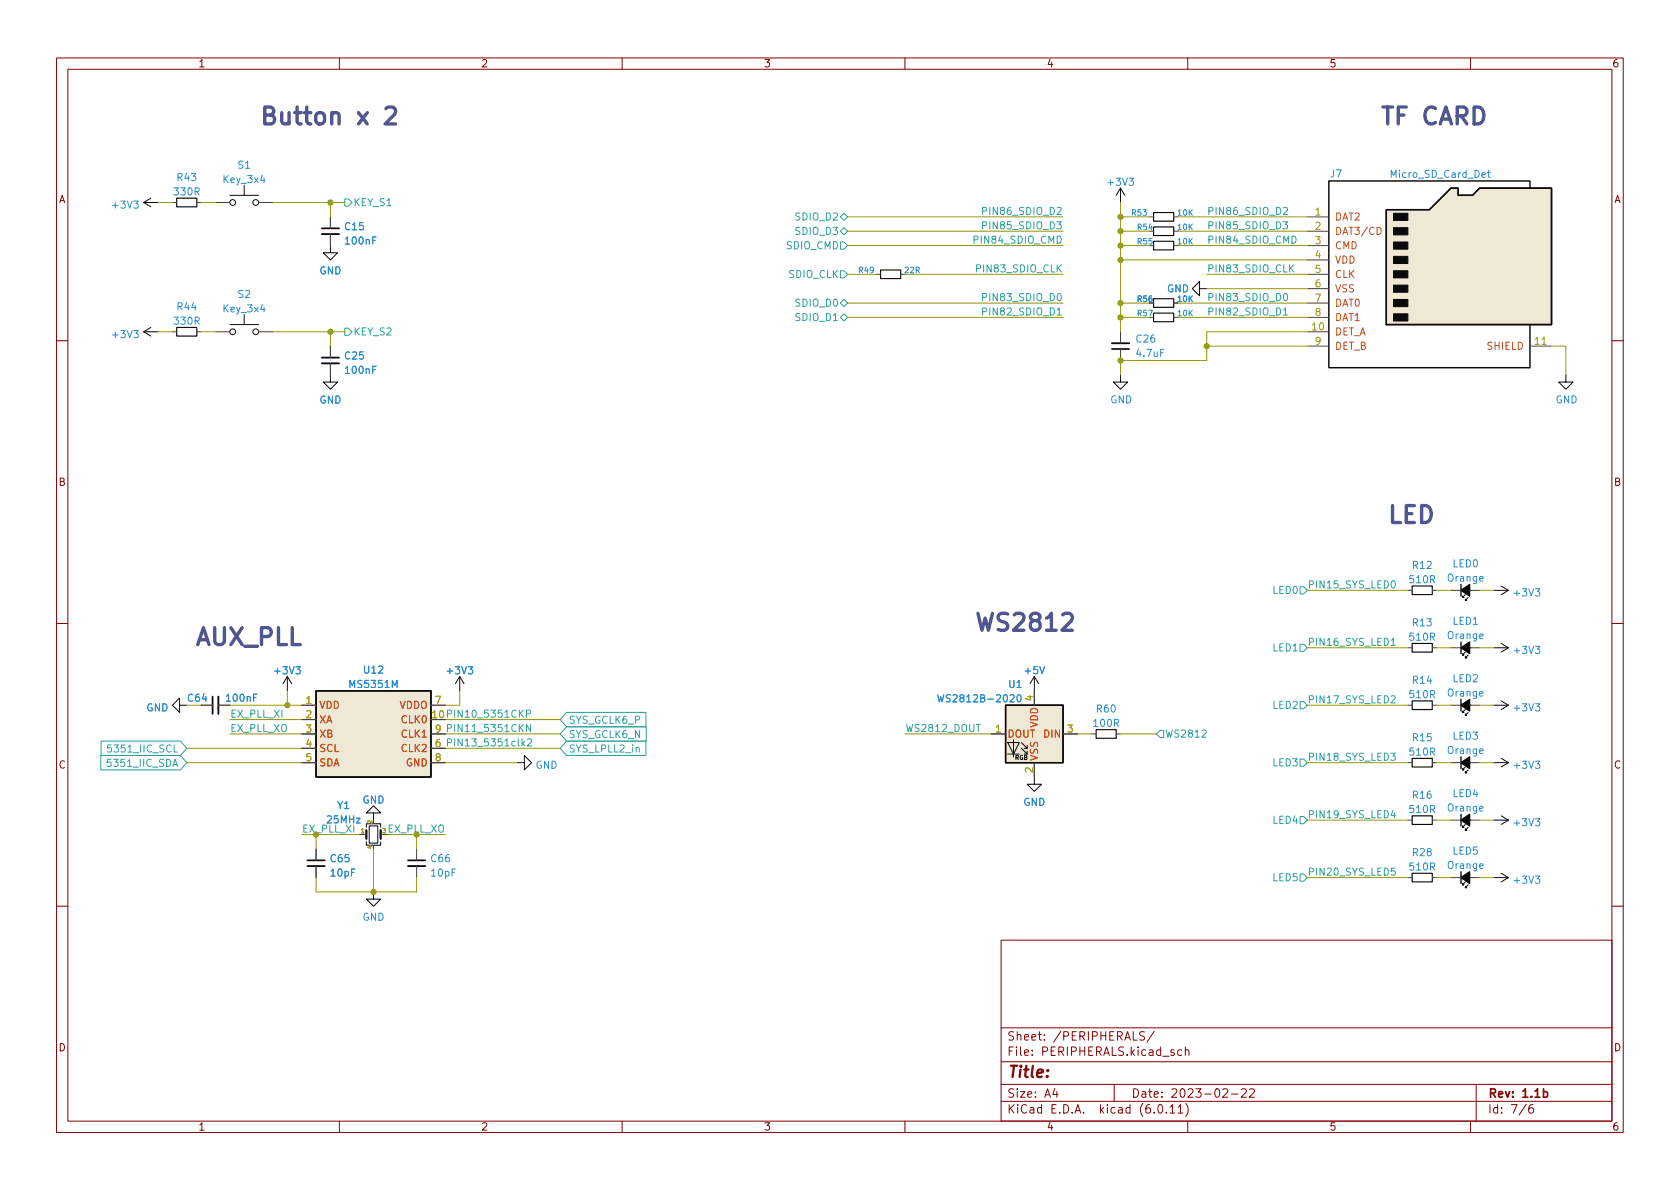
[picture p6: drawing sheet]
<svg xmlns="http://www.w3.org/2000/svg" width="297mm" height="210mm" viewBox="0 0 297 210" stroke-linecap="round" stroke-linejoin="round" font-family="sans-serif">
<g fill="none" stroke="#840000" stroke-width=".18">
<path d="M10 10.2h277v190.1h-277zM12 12.2h273v186.1h-273zM60 10.2v2M110 10.2v2M160 10.2v2M210 10.2v2M260 10.2v2M10 60.2h2M285 60.2h2M10 110.2h2M285 110.2h2M10 160.2h2"/>
<path d="M177 166.3h108v32h-108zM285 160.2h2M60 198.3v2M110 198.3v2M160 198.3v2M177 194.8h108M177 191.8h108M177 187.8h108M177 181.8h108M182.5 186.5v.1M182.5 185.7v.1M184.6 183.8v.1"/>
<path d="M184.6 183v.1M197 191.8v3M204.1 182.4l-1.3 1.9M209.6 185.8l.2-.2 .3 .1 .1 .9M209.6 185.1v1.5M209.6 195.1a1.72 1.72 0 0 1 0 2.3M210 198.3v2M217.7 193.5h1.2M219.5 192.7l.6-.2 .2 .2 .1 .3-1 1h1M220.9 192.7l.6-.2 .2 .2 .1 .3-.9 1h.9M260 198.3v2M261 191.8v6.5"/>
<path d="M271 195.3a.6 .6 0 0 0-.7 .7v.5l.1 .3h.5l.2-.1 .1-.5-.2-.2-.4-.1-.3 .3"/>
</g>
<g fill="none" stroke="#0a0a0a" stroke-width=".18">
<path d="M25.4 35.8l1.3 .8M25.4 35.8h2.5M26.7 35l-1.3 .8M40.6 34.5h5.1M43.2 32.8v1.7M198.1 33.3l-.7 1.2M198.1 33.3v2.5M198.1 33.3l.8 1.2M25.4 58.7l1.3 .7M25.4 58.7h2.5M26.7 57.9l-1.3 .8M40.6 57.4h5.1"/>
<path d="M43.2 55.6v1.8M58.4 43.4v1.3h1.3l-1.3 1.3-1.3-1.3h1.3M212.1 51v-1.2l-1.3 1.2 1.3 1.3v-1.3h1.3M58.4 66.3v1.3h1.3l-1.3 1.2-1.3-1.2h1.3M198.1 66.3v1.3h1.3l-1.3 1.2-1.3-1.2h1.3M276.9 66.3v1.3h1.2l-1.2 1.2-1.3-1.2h1.3M50.8 119.6l-.8 1.3M50.8 119.6v2.6M50.8 119.6l.8 1.3M81.3 119.6l-.8 1.3M81.3 119.6v2.6M81.3 119.6l.7 1.3"/>
<path d="M182.9 119.6l.7 1.3M182.9 119.6v2.6M182.9 119.6l-.8 1.3M258.3 104.4h1.8M258.3 114.5h1.8M259.1 115.3l-.5 .5h.2h-.2v-.2M259.1 105.2l-.5 .5h.2h-.2v-.3M259.6 115.8l-.5 .5h.2h-.2v-.2M259.6 105.7l-.5 .5h.2h-.2v-.3M264.2 104.4h2.5M264.2 114.5h2.5M265.4 103.6l1.3 .8"/>
<path d="M265.4 113.8l1.3 .7M266.7 104.4l-1.3 .8M266.7 114.5l-1.3 .8M31.7 124.7v-1.3l-1.2 1.3 1.2 1.3v-1.3h1.3M91.4 134.9h1.3v-1.3l1.3 1.3-1.3 1.2v-1.2M178.2 131.3h2l-1 2zM178.2 133.3h2M179.2 130.8v3.1M180.6 132.3l1 1v-.5M180.6 131.3l1 1v-.5M181.1 133.3h.5M181.1 132.3h.5"/>
<path d="M182.9 137.4v1.3h-1.3l1.3 1.2 1.2-1.2h-1.2M258.3 134.9h1.8M258.3 124.7h1.8M259.1 125.5l-.5 .5h.2h-.2v-.3M259.1 135.6l-.5 .5h.2h-.2v-.2M259.6 126l-.5 .5h.2h-.2v-.3M259.6 136.1l-.5 .5h.2h-.2v-.2M264.2 134.9h2.5M264.2 124.7h2.5M265.4 134.1l1.3 .8M265.4 123.9l1.3 .8M266.7 134.9l-1.3 .7"/>
<path d="M266.7 124.7l-1.3 .8M64.8 146.3v-.6h2.5v.6M64.8 148.8v.7h2.5v-.7M65.3 146h1.5v3.1h-1.5zM66 157.7v1.3h1.3l-1.3 1.3-1.2-1.3h1.2M66 143.8h1.3l-1.3-1.3-1.2 1.3h1.2v1.2M258.3 155.2h1.8M258.3 145h1.8M259.1 156l-.5 .5h.2h-.2v-.3M259.1 145.8l-.5 .5h.2h-.2v-.3M259.6 156.5l-.5 .5h.2h-.2v-.3M259.6 146.3l-.5 .5h.2h-.2v-.2"/>
<path d="M264.2 155.2h2.5M264.2 145h2.5M265.4 154.4l1.3 .8M265.4 144.3l1.3 .7M266.7 155.2l-1.3 .8M266.7 145l-1.3 .8"/>
<circle cx="41.1" cy="35.8" r=".51"/>
<circle cx="45.2" cy="35.8" r=".51"/>
<circle cx="41.1" cy="58.7" r=".51"/>
<circle cx="45.2" cy="58.7" r=".51"/>
</g>
<g fill="#eee8d5" stroke="#eee8d5" stroke-width=".18">
<path d="M245.1 37.1h7.6l3.8-3.8h1.3v1.2h2.5l1.3-1.2h12.7v24.1h-29.2z"/>
<path d="M177.8 124.7h10.2v10.2h-10.2z"/>
<path d="M55.9 122.2h20.3v15.2h-20.3z"/>
</g>
<path d="M245.1 37.1h7.6l3.8-3.8h1.3v1.2h2.5l1.3-1.2h12.7v24.1h-29.2zM270.5 33.3v-1.3h-35.6v33h35.6v-7.6M258.3 103.4v2M258.3 113.5v2.1M55.9 122.2h20.3v15.2h-20.3zM177.8 124.7h10.2v10.2h-10.2zM258.3 123.7v2M258.3 133.9v2M258.3 144v2M258.3 154.2v2" fill="none" stroke="#0a0a0a" stroke-width=".25"/>
<g fill="#0a0a0a" stroke="#0a0a0a" stroke-width=".18">
<path d="M246.4 55.5h2.5v1.3h-2.5z"/>
<path d="M246.4 53h2.5v1.2h-2.5z"/>
<path d="M246.4 50.4h2.5v1.3h-2.5z"/>
<path d="M246.4 47.9h2.5v1.2h-2.5z"/>
<path d="M246.4 45.3h2.5v1.3h-2.5z"/>
<path d="M246.4 42.8h2.5v1.3h-2.5z"/>
<path d="M246.4 40.3h2.5v1.2h-2.5z"/>
<path d="M246.4 37.7h2.5v1.3h-2.5z"/>
</g>
<g fill="none" stroke="#493f36" stroke-width=".18">
<path d="M30.5 35.8h.7M34.8 35.8h.8M38.1 35.8h2.5M45.7 35.8h2.6M58.4 38.3v2.1M203.2 38.3h.8M207.5 38.3h.8M231.1 38.3h3.8M30.5 58.7h.7M34.8 58.7h.8M38.1 58.7h2.5M45.7 58.7h2.6"/>
<path d="M58.4 41.4v2M154.9 48.5h.8M159.3 48.5h.7M198.1 58.7v2M203.2 40.9h.8M203.2 43.4h.8M203.2 53.6h.8M203.2 56.1h.8M207.5 40.9h.8M207.5 43.4h.8M207.5 53.6h.8M207.5 56.1h.8"/>
<path d="M231.1 58.7h3.8M231.1 40.9h3.8M231.1 43.4h3.8M231.1 46h3.8M231.1 48.5h3.8M231.1 51h3.8M231.1 53.6h3.8M231.1 56.1h3.8M58.4 61.2v2M58.4 64.3v2M198.1 61.7v2M231.1 61.2h3.8"/>
<path d="M270.5 61.2h3.8M248.9 114.5h.8M248.9 104.4h.8M253.2 114.5h.8M253.2 104.4h.8M256.5 114.5h1.8M256.5 104.4h1.8M259.8 114.5h1.8M259.8 104.4h1.8M35.6 124.7h2M38.6 124.7h2M53.3 124.7h2.6"/>
<path d="M53.3 129.8h2.6M53.3 134.9h2.6M53.3 127.2h2.6M53.3 132.3h2.6M76.2 124.7h2.5M76.2 129.8h2.5M76.2 134.9h2.5M76.2 132.3h2.5M175.3 129.8h2.5M182.9 122.2v2.5M182.9 134.9v2.5M188 129.8h2.5"/>
<path d="M193 129.8h.8M197.4 129.8h.7M248.9 124.7h.8M248.9 134.9h.8M253.2 124.7h.8M253.2 134.9h.8M256.5 124.7h1.8M256.5 134.9h1.8M259.8 124.7h1.8M259.8 134.9h1.8M55.9 150.1v2M55.9 153.2v2"/>
<path d="M63.5 147.6h1.3M67.3 147.6h1.3M73.7 150.1v2M73.7 153.2v2M248.9 145h.8M248.9 155.2h.8M253.2 145h.8M253.2 155.2h.8M256.5 145h1.8M256.5 155.2h1.8M259.8 145h1.8M259.8 155.2h1.8"/>
</g>
<path d="M272.7 60.9h.7" fill="none" stroke="#b58900" stroke-width=".18"/>
<path d="M243.5 40.2a.64 .64 0 0 1 .7 .6 .64 .64 0 0 1-.7 .7z" fill="none" stroke="#cb4b16" stroke-width=".18"/>
<g fill="none" stroke="#268bd2" stroke-width=".18">
<path d="M23.7 35.5h.7l-.4 .5 .4 .2v.5l-.2 .1-.5-.1M46.4 31l-.3 .9h.8M46.7 31.5v.8M199.6 31.5h.8l-.4 .5 .4 .1v.6l-.2 .1-.6-.1M262 31l.6-.2v-.2l-.4-.1-.2 .2 .1 .6h.5M263 30.5h.5M263.2 30.1v1.1l.3 .2M23.7 58.5h.7l-.4 .4 .4 .2v.5l-.2 .1-.5-.1M46.4 53.8l-.3 .9h.8M46.7 54.3v.9M66.5 41.9h-.6v1.3M66.5 64.8h-.6v1.2"/>
<path d="M205.8 61.8h-.6v1.2M52.3 117.9h.8l-.4 .5 .3 .1v.5l-.1 .2-.6-.2M82.8 117.9h.8l-.4 .5 .3 .1v.5l-.2 .2-.5-.2M183.8 117.9l.5 1.2 .4-1.2M261.6 112.5l.6-.1v-.2l-.4-.1-.2 .2 .1 .6h.5M261.6 102.4l.6-.2v-.2l-.4-.1-.2 .2 .1 .6h.5M271.5 104.1h.8l-.5 .5 .4 .1v.6l-.2 .1-.5-.1M271.5 114.3h.8l-.5 .5 .4 .1v.5l-.2 .2-.5-.2M45.5 122.7h-.6v1.3M69.4 121.6v-1.3l.4 .9 .4-.9v1.3M178.6 123l.5-.2 .2 .4-.8 .9h.8M179.9 123l.2-.2a.68 .68 0 0 1 .5 .7 .68 .68 0 0 1-.5 .6l-.2-.1-.1-.4z"/>
<path d="M261.6 122.7l.6-.1v-.3h-.4l-.2 .1 .1 .6h.5M261.6 132.8l.6-.1v-.2l-.4-.1-.2 .2 .1 .6h.5M271.5 134.6h.8l-.5 .5 .4 .1v.6l-.2 .1-.5-.1M271.5 124.4h.8l-.5 .5 .4 .2v.5l-.2 .1-.5-.1M261.6 153.2l.6-.2v-.2l-.4-.1-.2 .2 .1 .6h.5M261.6 143l.6-.1v-.3h-.4l-.2 .2 .1 .6h.5M271.5 154.9h.8l-.5 .5 .4 .1v.6l-.2 .1-.5-.1M271.5 144.8h.8l-.5 .5 .4 .1v.5l-.2 .1-.5-.1"/>
</g>
<path d="M56.9 41.4h3M56.9 64.3h3M196.6 60.7h3M38.6 123.2v3M54.4 153.2h3M72.1 153.2h3.1" fill="none" stroke="#0a0a0a" stroke-width=".33"/>
<path d="M56.9 40.4h3M56.9 63.2h3M196.6 61.7h3M37.6 123.2v3M54.4 152.1h3M72.1 152.1h3.1" fill="none" stroke="#0a0a0a" stroke-width=".3"/>
<g fill="#0a0a0a" stroke="#0a0a0a" stroke-width=".25">
<path d="M258.3 114.5l1.5-1v2.1z"/>
<path d="M258.3 104.4l1.5-1v2z"/>
<path d="M258.3 124.7l1.5-1v2z"/>
<path d="M258.3 155.2l1.5-1v2z"/>
<path d="M258.3 134.9l1.5-1v2z"/>
<path d="M258.3 145l1.5-1v2z"/>
</g>
<g fill="none" stroke="#0a0a0a" stroke-width=".2">
<path d="M31.2 35h3.6v1.6h-3.6zM204 37.6h3.5v1.5h-3.5zM31.2 57.9h3.6v1.5h-3.6zM155.7 47.7h3.6v1.6h-3.6zM204 55.4h3.5v1.5h-3.5zM204 42.7h3.5v1.5h-3.5zM204 40.1h3.5v1.6h-3.5zM204 52.8h3.5v1.6h-3.5zM249.7 113.8h3.5v1.5h-3.5zM249.7 103.6h3.5v1.6h-3.5zM193.8 129h3.6v1.6h-3.6zM249.7 134.1h3.5v1.5h-3.5z"/>
<path d="M249.7 123.9h3.5v1.6h-3.5zM249.7 144.3h3.5v1.5h-3.5zM249.7 154.4h3.5v1.6h-3.5z"/>
</g>
<path d="M64.8 146.8v1.5M67.3 146.8v1.5" fill="none" stroke="#0a0a0a" stroke-width=".38"/>
<g fill="none" stroke="#2aa198" stroke-width=".18">
<path d="M61 35.2h.6l.6 .6-.6 .6h-.6zM148.6 38.3l.6-.6 .7 .6-.7 .7zM186.9 39.2h.7l-.4 .5 .4 .1v.6l-.2 .1-.5-.1M186.9 36.8l.5-.1 .2 .3-.7 .9h.7M226.9 39.2h.7l-.4 .5 .4 .1v.6l-.2 .1-.5-.1M226.9 36.8l.5-.1 .2 .3-.7 .9h.7M61 58h.6l.6 .7-.6 .6h-.6zM148.6 56.1l.6-.6 .7 .6-.7 .7zM148.6 47.9h.6l.7 .6-.7 .6h-.6zM148.6 53.6l.6-.6 .7 .6-.7 .6zM148.6 40.9l.6-.6 .7 .6-.7 .6zM148.6 42.8h.6l.7 .6-.7 .7h-.6z"/>
<path d="M186.9 54.8l.4-.4v1.3M186.9 41.7a.64 .64 0 0 1 .7 .7 .64 .64 0 0 1-.7 .6zM186.9 55.7h.7M187.1 52l.1-.1a.68 .68 0 0 1 .5 .6 .68 .68 0 0 1-.5 .7 .84 .84 0 0 1-.1-1.2zM187.1 47.4l.5 .7M187.6 46.8l-.7 .8M226.9 54.8l.4-.4v1.3M226.9 55.7h.7M227.1 52l.1-.1a.68 .68 0 0 1 .5 .6 .68 .68 0 0 1-.5 .7 .84 .84 0 0 1-.1-1.2zM228.2 47.4l.5 .7M228.4 41.7a.64 .64 0 0 1 .8 .7 .64 .64 0 0 1-.8 .6zM228.7 46.8l-.7 .8"/>
<path d="M229.9 113.9h.6l.6 .6-.6 .7h-.6zM229.9 103.8h.6l.6 .6-.6 .6h-.6zM246 113.2l.3-.3v1.2M246 114.1h.7M246.2 102.8l.1-.1a.68 .68 0 0 1 .4 .6 .68 .68 0 0 1-.4 .7 .84 .84 0 0 1-.1-1.2zM17.8 133.6h14.1l1.1 1.3-1.1 1.2h-14.1zM17.9 131.1h14l1.1 1.2-1.1 1.3h-14zM30.5 135.5l.5-1.2 .4 1.2M30.7 135.2h.6M30.8 131.7v1.3h.6M92.3 130.6v1.3M92.4 131.4l.4 .5"/>
<path d="M92.8 131.1l-.5 .5M93.1 126.2h.6l.1-.2v-.3l-.7-.1v1.2M93.3 130.8l.5-.2 .2 .4-.8 .9h.8M93.8 128.1v1.3l-.7-1.3v1.3M100.2 128.5h14.1v2.6h-14.1l-1.1-1.3zM100.2 131.1h14v2.5h-14l-1.1-1.3zM100.2 126h14v2.5h-14l-1.1-1.3zM112.5 132.3l.2-.2 .3 .1v.8M205.1 129.2h.6v1.2h-.6l-.6-.6zM212.5 129.2l.5-.1 .3 .4-.8 .9h.8M229.9 134.2h.6l.6 .7-.6 .6h-.6zM229.9 124.1h.6l.6 .6-.6 .6h-.6z"/>
<path d="M245.9 133.2h.8l-.4 .5 .3 .1v.5l-.1 .2-.6-.2M246 123.1l.5-.1 .2 .4-.8 .9h.8M229.9 154.6h.6l.6 .6-.6 .6h-.6zM229.9 144.4h.6l.6 .6-.6 .7h-.6zM246.3 143.3l-.3 .9h.8M246.6 143.8v.8M246.6 153.5h-.6v.6l.2-.1 .4 .1 .1 .1-.1 .5-.1 .1-.5-.1"/>
</g>
<path d="M187.9 108.7l.4-.2h.7a.81 .81 0 0 1 .5 1.2l-1.8 1.8h1.9" fill="none" stroke="#515593" stroke-width=".6"/>
<g fill="none" stroke="#990" stroke-width=".18">
<path d="M27.9 35.8h2.6M35.6 35.8h2.5M48.3 35.8h12.7M58.4 35.8v2.5M149.9 38.3h38.1M198.1 35.8v22.9M198.1 38.3h5.1M208.3 38.3h22.8M27.9 58.7h2.6M35.6 58.7h2.5M48.3 58.7h12.7M58.4 58.7v2.5"/>
<path d="M149.9 43.4h38.1M149.9 56.1h38.1M149.9 53.6h38.1M149.9 48.5h5M149.9 40.9h38.1M160 48.5h28M198.1 43.4h5.1M198.1 56.1h5.1M198.1 53.6h5.1M198.1 40.9h5.1M198.1 46h33M208.3 43.4h22.8"/>
<path d="M208.3 56.1h22.8M208.3 53.6h22.8M208.3 40.9h22.8M213.4 48.5h17.7M213.4 51h17.7M231.1 58.7h-17.7v5h-15.3v2.6M213.4 61.2h17.7M274.3 61.2h2.6v5.1M231.1 104.4h17.8M231.1 114.5h17.8M254 104.4h2.5M254 114.5h2.5"/>
<path d="M261.6 104.4h2.6M261.6 114.5h2.6M33 134.9h20.3M33 132.3h20.3M40.6 129.8h12.7M40.6 124.7h12.7M40.6 127.2h12.7M50.8 122.2v2.5M78.7 129.8h20.4M78.7 134.9h12.7M78.7 132.3h20.4M78.7 127.2h20.4"/>
<path d="M81.3 122.2v2.5h-2.6M160 129.8h15.3M190.5 129.8h2.5M198.1 129.8h6.4M231.1 124.7h17.8M231.1 134.9h17.8M254 124.7h2.5M254 134.9h2.5M261.6 124.7h2.6M261.6 134.9h2.6M55.9 155.2v2.5h17.8v-2.5M63.5 147.6h-7.6v2.5"/>
<path d="M66 150.1v7.6M68.6 147.6h10.1M73.7 147.6v2.5M231.1 155.2h17.8M231.1 145h17.8M254 155.2h2.5M254 145h2.5M261.6 155.2h2.6M261.6 145h2.6"/>
</g>
<g fill="#859900" stroke="#859900" stroke-width=".18">
<circle cx="198.1" cy="53.6" r=".46"/>
<circle cx="198.1" cy="46" r=".46"/>
<circle cx="198.1" cy="43.4" r=".46"/>
<circle cx="66" cy="157.7" r=".46"/>
<circle cx="213.4" cy="61.2" r=".46"/>
<circle cx="58.4" cy="58.7" r=".46"/>
<circle cx="50.8" cy="124.7" r=".46"/>
<circle cx="58.4" cy="35.8" r=".46"/>
<circle cx="198.1" cy="40.9" r=".46"/>
<circle cx="198.1" cy="38.3" r=".46"/>
<circle cx="198.1" cy="56.1" r=".46"/>
<circle cx="198.1" cy="63.7" r=".46"/>
</g>
<g font-size="4.2" fill="#515593">
<text x="45.7" y="22.1">Button</text>
<text x="63.2" y="22.1">x</text>
<text x="68.5" y="22.1">2</text>
<text x="243.8" y="22.1">TF CARD</text>
<text x="245.1" y="92.5">LED</text>
<text x="172.1" y="111.6">WS2812</text>
<text x="34.3" y="114.1">AUX_PLL</text>
</g>
<text font-size="2.8" fill="#840000" x="178" y="191.2">Title:</text>
<g font-size="2.1" fill="#840000">
<text x="178" y="184.5">Sheet:</text>
<text x="186.2" y="184.5">/PERIPHERALS/</text>
<text x="178" y="187.2">File:</text>
<text x="184.4" y="187.2">PERIPHERALS.kicad_sch</text>
<text x="178" y="197.4">KiCad</text>
<text x="178" y="194.6">Size:</text>
<text x="184.7" y="194.6">A4</text>
<text x="185.7" y="197.4">E.D.A.</text>
<text x="194.6" y="197.4">kicad</text>
<text x="200" y="194.6">Date:</text>
<text x="201.8" y="197.4">(6.0.11)</text>
<text x="207" y="194.6">2023-02-22</text>
<text x="263" y="194.6">Rev:</text>
<text x="263" y="197.4">Id:</text>
<text x="267.1" y="197.4">7/6</text>
<text x="269.1" y="194.6">1.1b</text>
</g>
<g font-size="1.8" fill="#840000">
<text x="35" y="12.3">1</text>
<text x="85" y="12.3">2</text>
<text x="135" y="12.3">3</text>
<text x="185" y="12.3">4</text>
<text x="235" y="12.3">5</text>
<text x="285" y="12.3">6</text>
<text x="10.4" y="36.3">A</text>
<text x="285.4" y="36.3">A</text>
<text x="10.3" y="86.3">B</text>
<text x="285.3" y="86.3">B</text>
<text x="10.3" y="136.3">C</text>
<text x="285.3" y="136.3">C</text>
<text x="10.3" y="186.3">D</text>
<text x="285.3" y="186.3">D</text>
<text x="35" y="200.3">1</text>
<text x="85" y="200.3">2</text>
<text x="135" y="200.3">3</text>
<text x="185" y="200.3">4</text>
<text x="235" y="200.3">5</text>
<text x="285" y="200.3">6</text>
</g>
<g font-size="1.8" fill="#268bd2">
<text x="30.5" y="34.9">330R</text>
<text x="31.1" y="32.4">R43</text>
<text x="39.2" y="32.7">Key_3x4</text>
<text x="41.9" y="30.2">S1</text>
<text x="195.5" y="33.2">+3V3</text>
<text x="235.1" y="31.8">J7</text>
<text x="245.6" y="31.8">Micro_SD_Card_Det</text>
<text x="19.5" y="37.3">+3V3</text>
<text x="60.7" y="41.1">C15</text>
<text x="60.7" y="43.6">100nF</text>
<text x="41.9" y="53.1">S2</text>
<text x="56.4" y="48.9">GND</text>
<text x="206.3" y="52.1">GND</text>
<text x="30.5" y="57.8">330R</text>
<text x="31.1" y="55.3">R44</text>
<text x="39.2" y="55.6">Key_3x4</text>
<text x="19.5" y="60.2">+3V3</text>
<text x="60.7" y="63.9">C25</text>
<text x="200.7" y="61">C26</text>
<text x="200.7" y="63.5">4.7uF</text>
<text x="56.4" y="71.8">GND</text>
<text x="60.7" y="66.5">100nF</text>
<text x="196.2" y="71.7">GND</text>
<text x="275" y="71.7">GND</text>
<text x="249.5" y="101">R12</text>
<text x="256.7" y="100.7">LED0</text>
<text x="248.9" y="103.5">510R</text>
<text x="255.7" y="103.2">Orange</text>
<text x="267.3" y="105.8">+3V3</text>
<text x="248.9" y="113.7">510R</text>
<text x="249.5" y="111.1">R13</text>
<text x="255.7" y="113.4">Orange</text>
<text x="256.7" y="110.9">LED1</text>
<text x="48.2" y="119.6">+3V3</text>
<text x="64.1" y="119.5">U12</text>
<text x="78.7" y="119.6">+3V3</text>
<text x="180.9" y="119.6">+5V</text>
<text x="267.3" y="116">+3V3</text>
<text x="33" y="124.5">C64</text>
<text x="39.7" y="124.5">100nF</text>
<text x="61.5" y="122">MS5351M</text>
<text x="165.5" y="124.6">WS2812B-2020</text>
<text x="178.2" y="122">U1</text>
<text x="248.9" y="123.8">510R</text>
<text x="249.5" y="121.3">R14</text>
<text x="255.7" y="123.6">Orange</text>
<text x="256.7" y="121">LED2</text>
<text x="25.8" y="126.2">GND</text>
<text x="193.1" y="128.9">100R</text>
<text x="193.7" y="126.4">R60</text>
<text x="249.5" y="131.5">R15</text>
<text x="256.7" y="131.2">LED3</text>
<text x="267.3" y="126.2">+3V3</text>
<text x="94.6" y="136.3">GND</text>
<text x="248.9" y="134">510R</text>
<text x="255.7" y="133.7">Orange</text>
<text x="267.3" y="136.3">+3V3</text>
<text x="59.5" y="143.4">Y1</text>
<text x="64" y="142.5">GND</text>
<text x="180.9" y="142.9">GND</text>
<text x="249.5" y="141.6">R16</text>
<text x="255.7" y="143.9">Orange</text>
<text x="256.7" y="141.3">LED4</text>
<text x="57.6" y="146">25MHz</text>
<text x="248.9" y="144.2">510R</text>
<text x="267.3" y="146.5">+3V3</text>
<text x="58.2" y="152.8">C65</text>
<text x="58.2" y="155.4">10pF</text>
<text x="76" y="152.8">C66</text>
<text x="76" y="155.4">10pF</text>
<text x="248.9" y="154.3">510R</text>
<text x="249.5" y="151.8">R28</text>
<text x="255.7" y="154">Orange</text>
<text x="256.7" y="151.5">LED5</text>
<text x="267.3" y="156.6">+3V3</text>
<text x="64" y="163.2">GND</text>
</g>
<g font-size="1.8" fill="#2aa198">
<text x="62.4" y="36.8">KEY_S1</text>
<text x="140.4" y="41.9">SDIO_D3</text>
<text x="140.4" y="39.4">SDIO_D2</text>
<text x="173.4" y="38">PIN86_SDIO_D2</text>
<text x="173.4" y="40.5">PIN85_SDIO_D3</text>
<text x="213.4" y="40.5">PIN85_SDIO_D3</text>
<text x="213.4" y="38">PIN86_SDIO_D2</text>
<text x="138.9" y="44.5">SDIO_CMD</text>
<text x="171.8" y="43.1">PIN84_SDIO_CMD</text>
<text x="213.4" y="43.1">PIN84_SDIO_CMD</text>
<text x="139.3" y="49.5">SDIO_CLK</text>
<text x="172.3" y="48.2">PIN83_SDIO_CLK</text>
<text x="173.4" y="53.2">PIN83_SDIO_D0</text>
<text x="213.4" y="53.2">PIN83_SDIO_D0</text>
<text x="213.4" y="48.2">PIN83_SDIO_CLK</text>
<text x="62.4" y="59.7">KEY_S2</text>
<text x="140.4" y="57.2">SDIO_D1</text>
<text x="140.4" y="54.6">SDIO_D0</text>
<text x="173.4" y="55.8">PIN82_SDIO_D1</text>
<text x="213.4" y="55.8">PIN82_SDIO_D1</text>
<text x="224.9" y="105.4">LED0</text>
<text x="231.1" y="104">PIN15_SYS_LED0</text>
<text x="224.9" y="115.6">LED1</text>
<text x="231.1" y="114.2">PIN16_SYS_LED1</text>
<text x="224.9" y="125.7">LED2</text>
<text x="231.1" y="124.4">PIN17_SYS_LED2</text>
<text x="40.6" y="126.9">EX_PLL_XI</text>
<text x="40.6" y="129.4">EX_PLL_XO</text>
<text x="76.8" y="129.5">9 PIN11_5351CKN</text>
<text x="100.5" y="130.9">SYS_GCLK6_N</text>
<text x="100.5" y="128.4">SYS_GCLK6_P</text>
<text x="160" y="129.4">WS2812_DOUT</text>
<text x="205.9" y="130.8">WS2812</text>
<text x="18.6" y="136">5351_IIC_SDA</text>
<text x="18.7" y="133.4">5351_IIC_SCL</text>
<text x="76.8" y="132.1">6 PIN13_5351clk2</text>
<text x="100.5" y="133.4">SYS_LPLL2_in</text>
<text x="224.9" y="135.9">LED3</text>
<text x="231.1" y="134.5">PIN18_SYS_LED3</text>
<text x="224.9" y="146.1">LED4</text>
<text x="231.1" y="144.7">PIN19_SYS_LED4</text>
<text x="231.1" y="154.8">PIN20_SYS_LED5</text>
<text x="224.9" y="156.2">LED5</text>
</g>
<g font-size="1.8" fill="#b58900">
<text x="232.4" y="38.1">1</text>
<text x="232.4" y="40.6">2</text>
<text x="232.4" y="43.2">3</text>
<text x="232.4" y="45.7">4</text>
<text x="232.4" y="48.3">5</text>
<text x="232.4" y="50.8">6</text>
<text x="232.4" y="53.3">7</text>
<text x="231.8" y="58.4">10</text>
<text x="232.4" y="55.9">8</text>
<text x="232.4" y="61">9</text>
<text x="271.1" y="61">11</text>
<text x="53.9" y="124.5">1</text>
<text x="76.8" y="124.5">7</text>
<text x="182.6" y="124.1" transform="rotate(-90 182.6 124.1)">4</text>
<text x="53.9" y="127">2</text>
<text x="53.9" y="129.5">3</text>
<text x="76.2" y="127">10</text>
<text x="76.8" y="129.5">9</text>
<text x="175.8" y="129.5">1</text>
<text x="188.5" y="129.5">3</text>
<text x="53.9" y="132.1">4</text>
<text x="53.9" y="134.6">5</text>
<text x="76.8" y="134.6">8</text>
<text x="76.8" y="132.1">6</text>
<text x="182.6" y="136.8" transform="rotate(-90 182.6 136.8)">2</text>
</g>
<g font-size="1.8" fill="#cb4b16">
<text x="236" y="39.4">DAT2</text>
<text x="236" y="41.9">DAT3/CD</text>
<text x="236" y="44.5">CMD</text>
<text x="236" y="47">VDD</text>
<text x="236" y="49.5">CLK</text>
<text x="236" y="52.1">VSS</text>
<text x="236" y="59.7">DET_A</text>
<text x="236" y="54.6">DAT0</text>
<text x="236" y="57.2">DAT1</text>
<text x="236" y="62.2">DET_B</text>
<text x="262.8" y="62.2">SHIELD</text>
<text x="56.4" y="125.7">VDD</text>
<text x="70.6" y="125.7">VDDO</text>
<text x="56.4" y="128.3">XA</text>
<text x="56.4" y="130.8">XB</text>
<text x="70.8" y="128.3">CLK0</text>
<text x="70.8" y="130.8">CLK1</text>
<text x="178.1" y="130.8">DOUT</text>
<text x="183.9" y="128.7" transform="rotate(-90 183.9 128.7)">VDD</text>
<text x="184.3" y="130.8">DIN</text>
<text x="56.4" y="133.4">SCL</text>
<text x="56.4" y="135.9">SDA</text>
<text x="70.8" y="133.4">CLK2</text>
<text x="71.7" y="135.9">GND</text>
<text x="183.9" y="134.6" transform="rotate(-90 183.9 134.6)">VSS</text>
</g>
<text font-size="1.8" fill="#493f36" x="76.2" y="127">10 PIN10_5351CKP</text>
<g font-size="1.8" fill="#859900">
<text x="53.3" y="147.2">EX_PLL_XI</text>
<text x="68.4" y="147.2">EX_PLL_XO</text>
</g>
<g font-size="1.4" fill="#268bd2">
<text x="199.9" y="38.4">R53</text>
<text x="200.9" y="41">R54</text>
<text x="208" y="38.4">10K</text>
<text x="208" y="41">10K</text>
<text x="200.9" y="43.5">R55</text>
<text x="208" y="43.5">10K</text>
<text x="151.6" y="48.6">R49</text>
<text x="159.8" y="48.6">22R</text>
<text x="200.9" y="53.7">R56</text>
<text x="208" y="53.7">10K</text>
<text x="200.9" y="56.2">R57</text>
<text x="208" y="56.2">10K</text>
</g>
<text font-size="1.1" fill="#0a0a0a" x="179.4" y="134.6">RGB</text>
<g font-size="1.1" fill="#b58900">
<text x="63.7" y="147.3">1</text>
<text x="65.8" y="145.8" transform="rotate(-90 65.8 145.8)">2</text>
<text x="67.5" y="147.3">3</text>
<text x="65.8" y="150.2" transform="rotate(-90 65.8 150.2)">4</text>
</g>
</svg>
